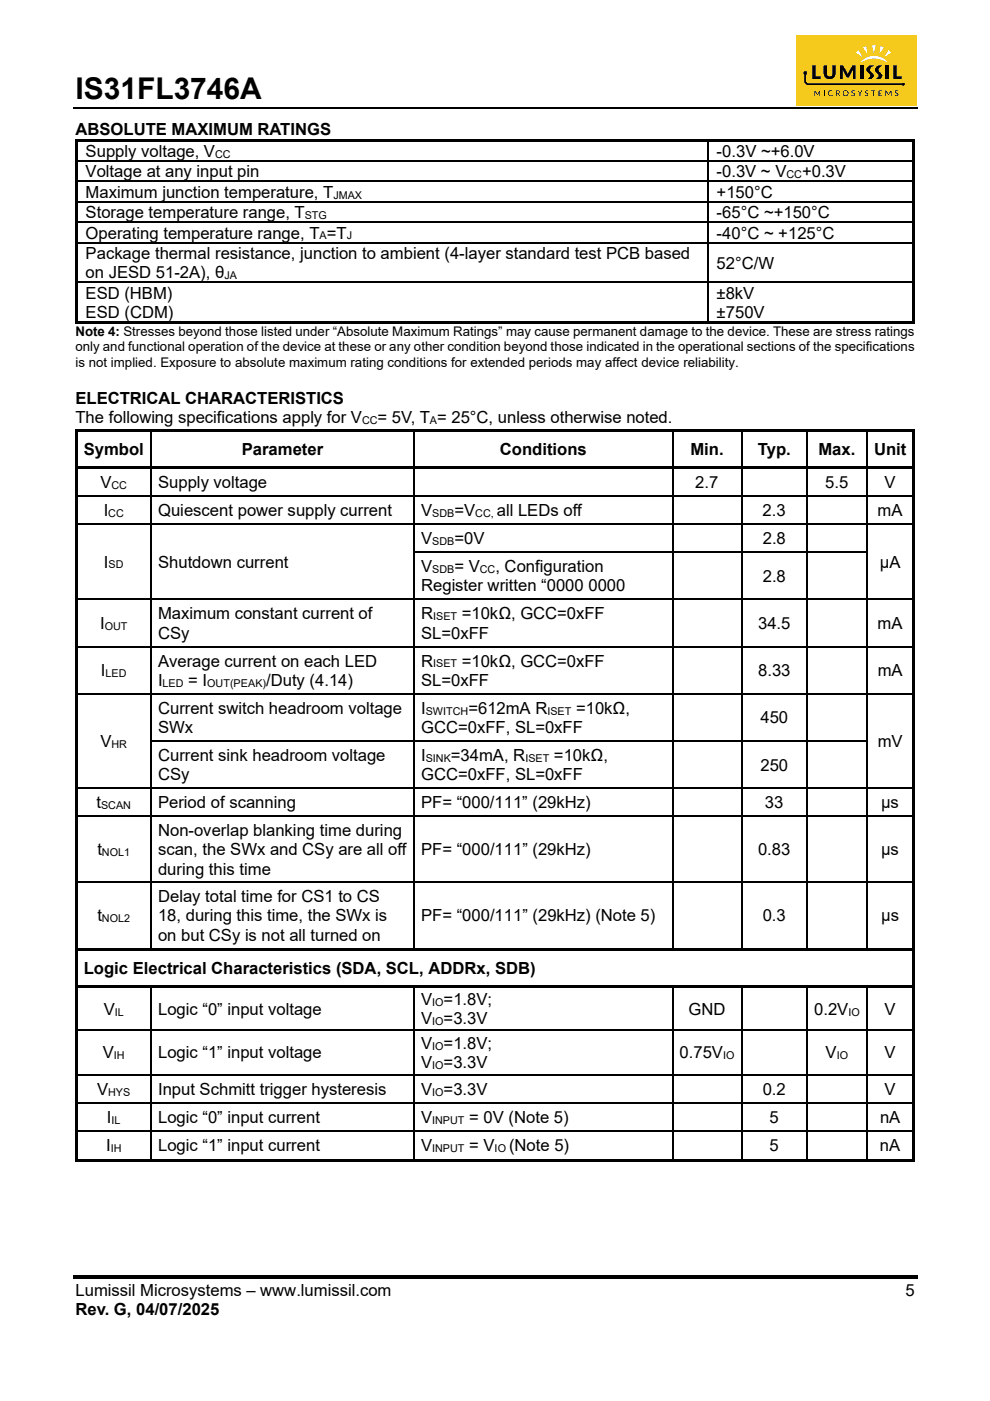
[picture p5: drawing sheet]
<svg xmlns="http://www.w3.org/2000/svg" width="210mm" height="297mm" viewBox="0 0 210 297" stroke-linecap="round" stroke-linejoin="round" font-family="sans-serif">
<path d="M15.5 22.8h179" fill="none" stroke="#000" stroke-width=".34"/>
<path d="M15.5 270.3h179v.8h-179z" fill="#000"/>
<path d="M168.8 7.4h25.6v15h-25.6z" fill="#f5ca1d"/>
<g fill="#040000">
<path d="M172.7 19.2h.2l.5 .8 .4-.8h.2v1.2h-.2v-1l-.4 .8-.5-.8v1h-.2z"/>
<path d="M174.8 19.2h.1v1.2h-.1z"/>
<path d="M175.8 19.3a.46 .46 0 0 1 .8 .1 .49 .49 0 0 0-.7 0 .49 .49 0 0 0 0 .7 .49 .49 0 0 0 .7 0v.1a.61 .61 0 0 1-.8 0 .61 .61 0 0 1 0-.9z"/>
<path d="M180.7 19.2l.4-.1 .2 .3a.28 .28 0 0 0-.4-.1 .28 .28 0 0 0-.1 .3 .48 .48 0 0 1 .4 .2 .48 .48 0 0 1 0 .5l-.1 .1a.3 .3 0 0 1-.3 0 .3 .3 0 0 1-.2-.3l.1 .1a.27 .27 0 0 0 .4 0 .27 .27 0 0 0 .1-.3 .27 .27 0 0 0-.4-.1l-.2-.2z"/>
<path d="M181.9 19.2h.2l.3 .6 .3-.6h.2l-.4 .7v.5h-.2v-.5z"/>
<path d="M183.5 19.3l.2-.1a.23 .23 0 0 1 .2-.1 .23 .23 0 0 1 .2 .3 .25 .25 0 0 0-.4-.1 .25 .25 0 0 0-.1 .3 .25 .25 0 0 0 .4 .1 .38 .38 0 0 1 .1 .6 .38 .38 0 0 1-.7-.1l.1-.1a.29 .29 0 0 0 .4 .2 .29 .29 0 0 0 .1-.4 .29 .29 0 0 0-.4-.1l-.1-.2z"/>
<path d="M184.7 19.2h1l-.4 .1v1.1h-.2v-1.1z"/>
<path d="M186.3 19.2h.8l-.6 .1v.4h.5l-.5 .1v.5l.6 .1h-.8z"/>
<path d="M187.8 19.2h.2l.4 .8 .5-.8h.2v1.2h-.2v-1l-.5 .8-.5-.8v1h-.1z"/>
<path d="M189.9 19.2l.3-.1 .3 .1-.1 .2a.25 .25 0 0 0-.3-.1 .25 .25 0 0 0-.1 .3 .25 .25 0 0 0 .3 .1 .37 .37 0 0 1 .1 .6 .37 .37 0 0 1-.6-.2l.1 .1a.26 .26 0 0 0 .3 0 .26 .26 0 0 0 .1-.3 .26 .26 0 0 0-.3-.1l-.2-.3z"/>
<path d="M172.3 13.9h.7v2.3h1.1v.5h-1.8z"/>
<path d="M174.7 13.9h.7v1.4a.6 .6 0 0 0 .4 .9 .6 .6 0 0 0 .8-.6v-1.7h.6v1.4a1.29 1.29 0 0 1-1.1 1.5 1.29 1.29 0 0 1-1.4-1.2z"/>
<path d="M178.2 13.9h.7l.9 1.8 .9-1.8h.8v2.8h-.6v-1.9l-.8 1.5-.2 .1-.4-.1-.7-1.5v1.9h-.6z"/>
<path d="M182.4 13.9h.7v2.8h-.7z"/>
<path d="M187.8 13.9h.7v2.8h-.7z"/>
<path d="M189.5 13.9h.7v2.3h1v.5h-1.7z"/>
<path d="M184.1 14.1a1.24 1.24 0 0 1 1.2-.2 1.24 1.24 0 0 0-.8 1l.6 .7a.65 .65 0 0 1 .3 .7 .65 .65 0 0 1-.5 .4h-1a.68 .68 0 0 0 .6-.9l-.3-.2a.84 .84 0 0 1-.1-1.5z"/>
<path d="M185.9 14.1a1.19 1.19 0 0 1 1.2-.2v.1a.84 .84 0 0 0-.7 .7 .84 .84 0 0 0 .5 .9 .66 .66 0 0 1-.2 1.1h-1a.7 .7 0 0 0 .6-.9l-.2-.2a.9 .9 0 0 1-.2-1.5z"/>
<path d="M177.3 19.2h.3a.34 .34 0 0 1 .5 .2 .34 .34 0 0 1-.3 .4l.4 .6h-.2l-.3-.5h-.2v.5h-.2zM177.5 19.3v.5l.4-.1a.23 .23 0 0 0 0-.3 .23 .23 0 0 0-.2-.1z"/>
<path d="M178.7 19.8a.65 .65 0 0 1 1.3 0 .65 .65 0 0 1-1.3 0zM178.9 19.8a.48 .48 0 0 0 .9 0 .48 .48 0 0 0-.9 0z"/>
</g>
<g fill="#fff">
<path d="M182.7 13a3.7 3.7 0 0 1 5.6 .3 5.3 5.3 0 0 0-5.8 0z"/>
<path d="M183 10.1l.7-.3 .3 1.7z"/>
<path d="M186.8 9.8l.7 .3-1 1.4z"/>
<path d="M185 9.6h.7l-.4 1.7z"/>
<path d="M181.5 11.1l.6-.5 .9 1.5z"/>
<path d="M188.5 10.6l.5 .5-1.5 1z"/>
</g>
<path d="M170.4 15.1h.7v.7h-.2v1.5l.4 .4h20a.33 .33 0 0 1 .5-.1 .33 .33 0 0 1 .1 .4 .33 .33 0 0 1-.4 .1h-20.3l-.6-.6z" fill="#040000"/>
<g fill="#000">
<path d="M16 29.5h.5v.5h-.5zM16 29.5h178v.5h-178zM16 30h.5v4h-.5zM16 34h.5v.3h-.5zM16 34.3h.5v4.1h-.5zM16 38.4h.5v.2h-.5zM150 34h.2v.3h-.2zM150 38.4h.2v.2h-.2zM193.5 29.5h.5v.5h-.5zM193.5 30h.5v4h-.5zM193.5 34h.5v.3h-.5zM193.5 34.3h.5v4.1h-.5z"/>
<path d="M193.5 38.4h.5v.2h-.5zM16 38.6h.5v4.1h-.5zM16 42.7h.5v.3h-.5zM16 43h.5v4h-.5zM16 47h.5v.3h-.5zM16 47.3h.5v4h-.5zM16 51.3h.5v.3h-.5zM16 51.6h.5v8.1h-.5zM16 59.7h.5v.3h-.5zM150 42.7h.2v.3h-.2zM150 47h.2v.3h-.2zM150 51.3h.2v.3h-.2z"/>
<path d="M150 59.7h.2v.3h-.2zM193.5 38.6h.5v4.1h-.5zM193.5 42.7h.5v.3h-.5zM193.5 43h.5v4h-.5zM193.5 47h.5v.3h-.5zM193.5 47.3h.5v4h-.5zM193.5 51.3h.5v.3h-.5zM193.5 51.6h.5v8.1h-.5zM193.5 59.7h.5v.3h-.5zM16 60h.5v8.6h-.5zM16 68.1h134v.5h-134zM150 68.1h43.5v.5h-43.5z"/>
<path d="M193.5 60h.5v8.6h-.5zM193.5 68.1h.5v.5h-.5zM16 90.9h.5v.6h-.5zM16 90.9h178v.6h-178zM16 91.5h.5v7.5h-.5zM16 99h178v.5h-178zM193.5 90.9h.5v.6h-.5zM193.5 91.5h.5v7.5h-.5zM16 99.5h.5v5.4h-.5zM16 104.9h.5v.3h-.5zM16 105.2h.5v5.7h-.5zM16 110.9h.5v.3h-.5z"/>
<path d="M16 111.2h.5v5.7h-.5zM16 116.9h.5v.3h-.5zM31.9 104.9h.3v.3h-.3zM31.9 110.9h.3v.3h-.3zM31.9 116.9h.3v.3h-.3zM87.7 104.9h.2v.3h-.2zM87.7 110.9h.2v.3h-.2zM87.7 116.9h.2v.3h-.2zM142.5 104.9h.3v.3h-.3zM142.5 110.9h.3v.3h-.3zM142.5 116.9h.3v.3h-.3zM157.2 104.9h.2v.3h-.2z"/>
<path d="M157.2 110.9h.2v.3h-.2zM157.2 116.9h.2v.3h-.2zM171 104.9h.3v.3h-.3zM171 110.9h.3v.3h-.3zM171 116.9h.3v.3h-.3zM183.7 104.9h.3v.3h-.3zM183.7 110.9h.3v.3h-.3zM183.7 116.9h.3v.3h-.3zM193.5 99.5h.5v5.4h-.5zM193.5 104.9h.5v.3h-.5zM193.5 105.2h.5v5.7h-.5zM193.5 110.9h.5v.3h-.5z"/>
<path d="M193.5 111.2h.5v5.7h-.5zM193.5 116.9h.5v.3h-.5zM16 117.2h.5v9.7h-.5zM16 126.9h.5v.3h-.5zM16 127.2h.5v9.7h-.5zM16 136.9h.5v.3h-.5zM31.9 126.9h.3v.3h-.3zM31.9 136.9h.3v.3h-.3zM87.7 126.9h.2v.3h-.2zM87.7 136.9h.2v.3h-.2zM142.5 126.9h.3v.3h-.3zM142.5 136.9h.3v.3h-.3z"/>
<path d="M157.2 126.9h.2v.3h-.2zM157.2 136.9h.2v.3h-.2zM171 126.9h.3v.3h-.3zM171 136.9h.3v.3h-.3zM183.7 126.9h.3v.3h-.3zM183.7 136.9h.3v.3h-.3zM193.5 117.2h.5v9.7h-.5zM193.5 126.9h.5v.3h-.5zM193.5 127.2h.5v9.7h-.5zM193.5 136.9h.5v.3h-.5zM16 137.2h.5v9.7h-.5zM16 146.9h.5v.3h-.5z"/>
<path d="M16 147.2h.5v9.8h-.5zM16 157h.5v.2h-.5zM31.9 146.9h.3v.3h-.3zM31.9 157h.3v.2h-.3zM87.7 146.9h.2v.3h-.2zM87.7 157h.2v.2h-.2zM142.5 146.9h.3v.3h-.3zM142.5 157h.3v.2h-.3zM157.2 146.9h.2v.3h-.2zM157.2 157h.2v.2h-.2zM171 146.9h.3v.3h-.3zM171 157h.3v.2h-.3z"/>
<path d="M183.7 146.9h.3v.3h-.3zM183.7 157h.3v.2h-.3zM193.5 137.2h.5v9.7h-.5zM193.5 146.9h.5v.3h-.5zM193.5 147.2h.5v9.8h-.5zM193.5 157h.5v.2h-.5zM16 157.2h.5v9.7h-.5zM16 166.9h.5v.3h-.5zM16 167.2h.5v5.8h-.5zM16 173h.5v.2h-.5zM31.9 166.9h.3v.3h-.3zM31.9 173h.3v.2h-.3z"/>
<path d="M87.7 166.9h.2v.3h-.2zM87.7 173h.2v.2h-.2zM142.5 166.9h.3v.3h-.3zM142.5 173h.3v.2h-.3zM157.2 166.9h.2v.3h-.2zM157.2 173h.2v.2h-.2zM171 166.9h.3v.3h-.3zM171 173h.3v.2h-.3zM183.7 166.9h.3v.3h-.3zM183.7 173h.3v.2h-.3zM193.5 157.2h.5v9.7h-.5zM193.5 166.9h.5v.3h-.5z"/>
<path d="M193.5 167.2h.5v5.8h-.5zM193.5 173h.5v.2h-.5zM16 173.2h.5v13.7h-.5zM16 186.9h.5v.3h-.5zM31.9 186.9h.3v.3h-.3zM87.7 186.9h.2v.3h-.2zM142.5 186.9h.3v.3h-.3zM157.2 186.9h.2v.3h-.2zM171 186.9h.3v.3h-.3zM183.7 186.9h.3v.3h-.3zM193.5 173.2h.5v13.7h-.5zM193.5 186.9h.5v.3h-.5z"/>
<path d="M16 187.2h.5v13.8h-.5zM16 201h178v.5h-178zM16 201.5h.5v7.5h-.5zM16 209h178v.5h-178zM16 209.5h.5v8.7h-.5zM16 218.2h.5v.3h-.5zM31.9 218.2h.3v.3h-.3zM87.7 218.2h.2v.3h-.2zM142.5 218.2h.3v.3h-.3zM157.2 218.2h.2v.3h-.2zM171 218.2h.3v.3h-.3zM183.7 218.2h.3v.3h-.3z"/>
<path d="M193.5 187.2h.5v13.8h-.5zM193.5 201.5h.5v7.5h-.5zM193.5 209.5h.5v8.7h-.5zM193.5 218.2h.5v.3h-.5zM16 218.5h.5v9.2h-.5zM16 227.7h.5v.3h-.5zM16 228h.5v5.7h-.5zM16 233.7h.5v.3h-.5zM16 234h.5v5.7h-.5zM16 239.7h.5v.3h-.5zM31.9 227.7h.3v.3h-.3zM31.9 233.7h.3v.3h-.3z"/>
<path d="M31.9 239.7h.3v.3h-.3zM87.7 227.7h.2v.3h-.2zM87.7 233.7h.2v.3h-.2zM87.7 239.7h.2v.3h-.2zM142.5 227.7h.3v.3h-.3zM142.5 233.7h.3v.3h-.3zM142.5 239.7h.3v.3h-.3zM157.2 227.7h.2v.3h-.2zM157.2 233.7h.2v.3h-.2zM157.2 239.7h.2v.3h-.2zM171 227.7h.3v.3h-.3zM171 233.7h.3v.3h-.3z"/>
<path d="M171 239.7h.3v.3h-.3zM183.7 227.7h.3v.3h-.3zM183.7 233.7h.3v.3h-.3zM183.7 239.7h.3v.3h-.3zM193.5 218.5h.5v9.2h-.5zM193.5 227.7h.5v.3h-.5zM193.5 228h.5v5.7h-.5zM193.5 233.7h.5v.3h-.5zM193.5 234h.5v5.7h-.5zM193.5 239.7h.5v.3h-.5zM16 240h.5v6.2h-.5zM16 245.7h15.9v.5h-15.9z"/>
<path d="M31.9 245.7h55.8v.5h-55.8zM87.7 245.7h54.8v.5h-54.8zM142.5 245.7h14.7v.5h-14.7zM157.2 245.7h13.8v.5h-13.8zM171 245.7h12.7v.5h-12.7zM183.7 245.7h9.8v.5h-9.8zM193.5 240h.5v6.2h-.5zM193.5 245.7h.5v.5h-.5z"/>
</g>
<g fill="none" stroke="#000" stroke-width=".25">
<path d="M16.5 34.2h133.5M16.5 38.5h133.5M150.1 30v4M150.1 34.3v4.1M150.1 38.6v4.1M150.2 34.2h43.3M150.2 38.5h43.3M16.5 42.8h133.5M16.5 47.1h133.5M16.5 51.5h133.5M16.5 59.8h133.5M150.1 43v4"/>
<path d="M150.1 47.3v4M150.1 51.6v8.1M150.1 60v8.1M150.2 42.8h43.3M150.2 47.1h43.3M150.2 51.5h43.3M150.2 59.8h43.3M32 91.5v7.5M32 99.5v5.4M87.8 91.5v7.5M87.8 99.5v5.4M142.6 91.5v7.5"/>
<path d="M142.6 99.5v5.4M157.3 91.5v7.5M157.3 99.5v5.4M171.2 91.5v7.5M171.2 99.5v5.4M183.9 91.5v7.5M183.9 99.5v5.4M16.5 105.1h15.4M16.5 111.1h15.4M32 105.2v5.7M32 111.2v5.7M32 117.2v9.7"/>
<path d="M32.2 105.1h55.5M32.2 111.1h55.5M87.8 105.2v5.7M87.8 111.2v5.7M87.8 117.2v9.7M87.9 105.1h54.6M87.9 111.1h54.6M87.9 117.1h54.6M142.6 105.2v5.7M142.6 111.2v5.7M142.6 117.2v9.7M142.8 105.1h14.4"/>
<path d="M142.8 111.1h14.4M142.8 117.1h14.4M157.3 105.2v5.7M157.3 111.2v5.7M157.3 117.2v9.7M157.4 105.1h13.6M157.4 111.1h13.6M157.4 117.1h13.6M171.2 105.2v5.7M171.2 111.2v5.7M171.2 117.2v9.7M171.3 105.1h12.4"/>
<path d="M171.3 111.1h12.4M171.3 117.1h12.4M183.9 105.2v5.7M183.9 111.2v5.7M183.9 117.2v9.7M184 105.1h9.5M184 111.1h9.5M16.5 127.1h15.4M16.5 137.1h15.4M32 127.2v9.7M32 137.2v9.7M32.2 127.1h55.5"/>
<path d="M32.2 137.1h55.5M87.8 127.2v9.7M87.8 137.2v9.7M87.9 127.1h54.6M87.9 137.1h54.6M142.6 127.2v9.7M142.6 137.2v9.7M142.8 127.1h14.4M142.8 137.1h14.4M157.3 127.2v9.7M157.3 137.2v9.7M157.4 127.1h13.6"/>
<path d="M157.4 137.1h13.6M171.2 127.2v9.7M171.2 137.2v9.7M171.3 127.1h12.4M171.3 137.1h12.4M183.9 127.2v9.7M183.9 137.2v9.7M184 127.1h9.5M184 137.1h9.5M16.5 147.1h15.4M32 147.2v9.8M32 157.2v9.7"/>
<path d="M32.2 147.1h55.5M32.2 157.1h55.5M87.8 147.2v9.8M87.8 157.2v9.7M87.9 147.1h54.6M87.9 157.1h54.6M142.6 147.2v9.8M142.6 157.2v9.7M142.8 147.1h14.4M142.8 157.1h14.4M157.3 147.2v9.8M157.3 157.2v9.7"/>
<path d="M157.4 147.1h13.6M157.4 157.1h13.6M171.2 147.2v9.8M171.2 157.2v9.7M171.3 147.1h12.4M171.3 157.1h12.4M183.9 147.2v9.8M183.9 157.2v9.7M184 147.1h9.5M16.5 167.1h15.4M16.5 173.1h15.4M32 167.2v5.8"/>
<path d="M32 173.2v13.7M32.2 167.1h55.5M32.2 173.1h55.5M87.8 167.2v5.8M87.8 173.2v13.7M87.9 167.1h54.6M87.9 173.1h54.6M142.6 167.2v5.8M142.6 173.2v13.7M142.8 167.1h14.4M142.8 173.1h14.4M157.3 167.2v5.8"/>
<path d="M157.3 173.2v13.7M157.4 167.1h13.6M157.4 173.1h13.6M171.2 167.2v5.8M171.2 173.2v13.7M171.3 167.1h12.4M171.3 173.1h12.4M183.9 167.2v5.8M183.9 173.2v13.7M184 167.1h9.5M184 173.1h9.5M16.5 187.1h15.4"/>
<path d="M32 187.2v13.8M32.2 187.1h55.5M87.8 187.2v13.8M87.9 187.1h54.6M142.6 187.2v13.8M142.8 187.1h14.4M157.3 187.2v13.8M157.4 187.1h13.6M171.2 187.2v13.8M171.3 187.1h12.4M183.9 187.2v13.8M184 187.1h9.5"/>
<path d="M16.5 218.4h15.4M32 209.5v8.7M32 218.5v9.2M32.2 218.4h55.5M87.8 209.5v8.7M87.8 218.5v9.2M87.9 218.4h54.6M142.6 209.5v8.7M142.6 218.5v9.2M142.8 218.4h14.4M157.3 209.5v8.7M157.3 218.5v9.2"/>
<path d="M157.4 218.4h13.6M171.2 209.5v8.7M171.2 218.5v9.2M171.3 218.4h12.4M183.9 209.5v8.7M183.9 218.5v9.2M184 218.4h9.5M16.5 227.8h15.4M16.5 233.8h15.4M16.5 239.8h15.4M32 228v5.7M32 234v5.7"/>
<path d="M32 240v5.7M32.2 227.8h55.5M32.2 233.8h55.5M32.2 239.8h55.5M87.8 228v5.7M87.8 234v5.7M87.8 240v5.7M87.9 227.8h54.6M87.9 233.8h54.6M87.9 239.8h54.6M142.6 228v5.7M142.6 234v5.7"/>
<path d="M142.6 240v5.7M142.8 227.8h14.4M142.8 233.8h14.4M142.8 239.8h14.4M157.3 228v5.7M157.3 234v5.7M157.3 240v5.7M157.4 227.8h13.6M157.4 233.8h13.6M157.4 239.8h13.6M171.2 228v5.7M171.2 234v5.7"/>
<path d="M171.2 240v5.7M171.3 227.8h12.4M171.3 233.8h12.4M171.3 239.8h12.4M183.9 228v5.7M183.9 234v5.7M183.9 240v5.7M184 227.8h9.5M184 233.8h9.5M184 239.8h9.5"/>
</g>
<text font-size="6.3" x="16" y="21">IS31FL3746A</text>
<g font-size="3.5">
<text x="16" y="28.7">ABSOLUTE MAXIMUM RATINGS</text>
<text x="18.2" y="33.3">Supply voltage, V</text>
<text x="152" y="33.3">-0.3V ~+6.0V</text>
<text x="18.2" y="37.6">Voltage at any input pin</text>
<text x="18.2" y="42">Maximum junction temperature, T</text>
<text x="152" y="37.6">-0.3V ~ V</text>
<text x="152" y="42">+150°C</text>
<text x="170.1" y="37.6">+0.3V</text>
<text x="18.2" y="46.3">Storage temperature range, T</text>
<text x="152" y="46.3">-65°C ~+150°C</text>
<text x="18.2" y="50.6">Operating temperature range, T =T</text>
<text x="152" y="50.6">-40°C ~ +125°C</text>
<text x="18.2" y="54.9">Package thermal resistance, junction to ambient (4-layer standard test PCB based</text>
<text x="18.2" y="59">on JESD 51-2A), θ</text>
<text x="152" y="56.9">52°C/W</text>
<text x="18.2" y="63.3">ESD (HBM)</text>
<text x="152" y="63.3">±8kV</text>
<text x="18.2" y="67.4">ESD (CDM)</text>
<text x="152" y="67.4">±750V</text>
<text x="16" y="85.7">ELECTRICAL CHARACTERISTICS</text>
<text x="16" y="89.8">The following specifications apply for V</text>
<text x="80.1" y="89.8">= 5V, T = 25°C, unless otherwise noted.</text>
<text x="17.8" y="96.5">Symbol</text>
<text x="51.3" y="96.5">Parameter</text>
<text x="106" y="96.5">Conditions</text>
<text x="146.4" y="96.5">Min.</text>
<text x="160.8" y="96.5">Typ.</text>
<text x="173.6" y="96.5">Max.</text>
<text x="185.4" y="96.5">Unit</text>
<text x="21.3" y="103.5">V</text>
<text x="33.5" y="103.5">Supply voltage</text>
<text x="147.5" y="103.5">2.7</text>
<text x="175" y="103.5">5.5</text>
<text x="187.6" y="103.5">V</text>
<text x="22" y="109.4">I</text>
<text x="33.5" y="109.4">Quiescent power supply current</text>
<text x="89.3" y="109.4">V</text>
<text x="96.4" y="109.4">=V</text>
<text x="105.4" y="109.4">all LEDs off</text>
<text x="161.8" y="109.4">2.3</text>
<text x="186.1" y="109.4">mA</text>
<text x="89.3" y="115.4">V</text>
<text x="96.4" y="115.4">=0V</text>
<text x="161.8" y="115.4">2.8</text>
<text x="22.1" y="120.4">I</text>
<text x="33.5" y="120.4">Shutdown current</text>
<text x="89.3" y="125.4">Register written “0000 0000</text>
<text x="89.3" y="121.3">V</text>
<text x="96.4" y="121.3">= V</text>
<text x="105.1" y="121.3">, Configuration</text>
<text x="161.8" y="123.4">2.8</text>
<text x="186.6" y="120.4">μA</text>
<text x="33.5" y="131.3">Maximum constant current of</text>
<text x="89.3" y="131.3">R</text>
<text x="97.9" y="131.3">=10kΩ, GCC=0xFF</text>
<text x="21.2" y="133.4">I</text>
<text x="33.5" y="135.4">CSy</text>
<text x="89.3" y="135.4">SL=0xFF</text>
<text x="160.8" y="133.4">34.5</text>
<text x="186.2" y="133.4">mA</text>
<text x="21.4" y="143.4">I</text>
<text x="33.5" y="141.3">Average current on each LED</text>
<text x="89.3" y="141.3">R</text>
<text x="97.9" y="141.3">=10kΩ, GCC=0xFF</text>
<text x="160.8" y="143.4">8.33</text>
<text x="186.2" y="143.4">mA</text>
<text x="33.5" y="145.4">I</text>
<text x="39.9" y="145.4">= I</text>
<text x="56.5" y="145.4">/Duty (4.14)</text>
<text x="89.3" y="145.4">SL=0xFF</text>
<text x="33.5" y="151.3">Current switch headroom voltage</text>
<text x="33.5" y="155.4">SWx</text>
<text x="89.3" y="155.4">GCC=0xFF, SL=0xFF</text>
<text x="89.3" y="151.3">I</text>
<text x="99.3" y="151.3">=612mA R</text>
<text x="122.2" y="151.3">=10kΩ,</text>
<text x="161.3" y="153.4">450</text>
<text x="21.3" y="158.4">V</text>
<text x="33.5" y="161.3">Current sink headroom voltage</text>
<text x="89.3" y="161.3">I</text>
<text x="95.6" y="161.3">=34mA, R</text>
<text x="117.5" y="161.3">=10kΩ,</text>
<text x="186.2" y="158.4">mV</text>
<text x="33.5" y="165.4">CSy</text>
<text x="89.3" y="165.4">GCC=0xFF, SL=0xFF</text>
<text x="161.3" y="163.4">250</text>
<text x="20.5" y="171.4">t</text>
<text x="33.5" y="171.4">Period of scanning</text>
<text x="89.3" y="171.4">PF= “000/111” (29kHz)</text>
<text x="162.2" y="171.4">33</text>
<text x="186.9" y="171.4">µs</text>
<text x="33.5" y="177.3">Non-overlap blanking time during</text>
<text x="20.7" y="181.4">t</text>
<text x="33.5" y="181.4">scan, the SWx and CSy are all off</text>
<text x="33.5" y="185.4">during this time</text>
<text x="89.3" y="181.4">PF= “000/111” (29kHz)</text>
<text x="160.8" y="181.4">0.83</text>
<text x="186.9" y="181.4">µs</text>
<text x="33.5" y="191.3">Delay total time for CS1 to CS</text>
<text x="20.7" y="195.4">t</text>
<text x="33.5" y="195.4">18, during this time, the SWx is</text>
<text x="89.3" y="195.4">PF= “000/111” (29kHz) (Note 5)</text>
<text x="161.8" y="195.4">0.3</text>
<text x="186.9" y="195.4">µs</text>
<text x="33.5" y="199.4">on but CSy is not all turned on</text>
<text x="17.8" y="206.5">Logic Electrical Characteristics (SDA, SCL, ADDRx, SDB)</text>
<text x="22" y="215.1">V</text>
<text x="33.5" y="215.1">Logic “0” input voltage</text>
<text x="89.3" y="213.1">V =1.8V;</text>
<text x="146" y="215.1">GND</text>
<text x="172.7" y="215.1">0.2V</text>
<text x="187.6" y="215.1">V</text>
<text x="89.3" y="217.2">V =3.3V</text>
<text x="21.8" y="224.4">V</text>
<text x="33.5" y="224.4">Logic “1” input voltage</text>
<text x="89.3" y="222.4">V =1.8V;</text>
<text x="89.3" y="226.4">V =3.3V</text>
<text x="144.1" y="224.4">0.75V</text>
<text x="175.1" y="224.4">V</text>
<text x="187.6" y="224.4">V</text>
<text x="20.6" y="232.1">V</text>
<text x="33.5" y="232.1">Input Schmitt trigger hysteresis</text>
<text x="89.3" y="232.1">V =3.3V</text>
<text x="161.8" y="232.1">0.2</text>
<text x="187.6" y="232.1">V</text>
<text x="22.7" y="238.1">I</text>
<text x="33.5" y="238.1">Logic “0” input current</text>
<text x="89.3" y="238.1">V</text>
<text x="99.5" y="238.1">= 0V (Note 5)</text>
<text x="163.2" y="238.1">5</text>
<text x="186.6" y="238.1">nA</text>
<text x="22.5" y="244.1">I</text>
<text x="33.5" y="244.1">Logic “1” input current</text>
<text x="89.3" y="244.1">V</text>
<text x="99.5" y="244.1">= V</text>
<text x="108" y="244.1">(Note 5)</text>
<text x="163.2" y="244.1">5</text>
<text x="186.6" y="244.1">nA</text>
<text x="16" y="274.7">Lumissil Microsystems – www.lumissil.com</text>
<text x="192.1" y="274.7">5</text>
<text x="16" y="278.8">Rev. G, 04/07/2025</text>
</g>
<g font-size="2.8">
<text x="16" y="71.3">Note 4: Stresses beyond those listed under “Absolute Maximum Ratings” may cause permanent damage to the device. These are stress ratings</text>
<text x="16" y="74.5">only and functional operation of the device at these or any other condition beyond those indicated in the operational sections of the specifications</text>
<text x="16" y="77.7">is not implied. Exposure to absolute maximum rating conditions for extended periods may affect device reliability.</text>
</g>
<g font-size="2.3">
<text x="45.6" y="33.5">CC</text>
<text x="166.8" y="37.8">CC</text>
<text x="64.6" y="46.4">STG</text>
<text x="70.7" y="42.1">JMAX</text>
<text x="67.8" y="50.8">A</text>
<text x="73.5" y="50.8">J</text>
<text x="47.6" y="59.1">JA</text>
<text x="76.8" y="90">CC</text>
<text x="91.2" y="90">A</text>
<text x="23.6" y="103.7">CC</text>
<text x="23" y="109.5">CC</text>
<text x="91.7" y="109.5">SDB</text>
<text x="100.8" y="109.5">CC,</text>
<text x="91.7" y="115.5">SDB</text>
<text x="23" y="120.5">SD</text>
<text x="91.7" y="121.5">SDB</text>
<text x="101.8" y="121.5">CC</text>
<text x="91.9" y="131.5">ISET</text>
<text x="22.2" y="133.5">OUT</text>
<text x="22.4" y="143.5">LED</text>
<text x="91.9" y="141.5">ISET</text>
<text x="34.5" y="145.6">LED</text>
<text x="44" y="145.6">OUT(PEAK)</text>
<text x="90.3" y="151.5">SWITCH</text>
<text x="116.1" y="151.5">ISET</text>
<text x="23.6" y="158.5">HR</text>
<text x="90.3" y="161.5">SINK</text>
<text x="111.4" y="161.5">ISET</text>
<text x="21.4" y="171.5">SCAN</text>
<text x="21.6" y="181.5">NOL1</text>
<text x="21.6" y="195.5">NOL2</text>
<text x="24.3" y="215.3">IL</text>
<text x="91.7" y="213.3">IO</text>
<text x="179.9" y="215.3">IO</text>
<text x="91.7" y="217.3">IO</text>
<text x="24.2" y="224.6">IH</text>
<text x="91.7" y="222.5">IO</text>
<text x="91.7" y="226.6">IO</text>
<text x="153.4" y="224.6">IO</text>
<text x="177.5" y="224.6">IO</text>
<text x="22.9" y="232.3">HYS</text>
<text x="91.7" y="232.3">IO</text>
<text x="23.7" y="238.3">IL</text>
<text x="91.7" y="238.3">INPUT</text>
<text x="23.5" y="244.3">IH</text>
<text x="91.7" y="244.3">INPUT</text>
<text x="104.9" y="244.3">IO</text>
</g>
</svg>
